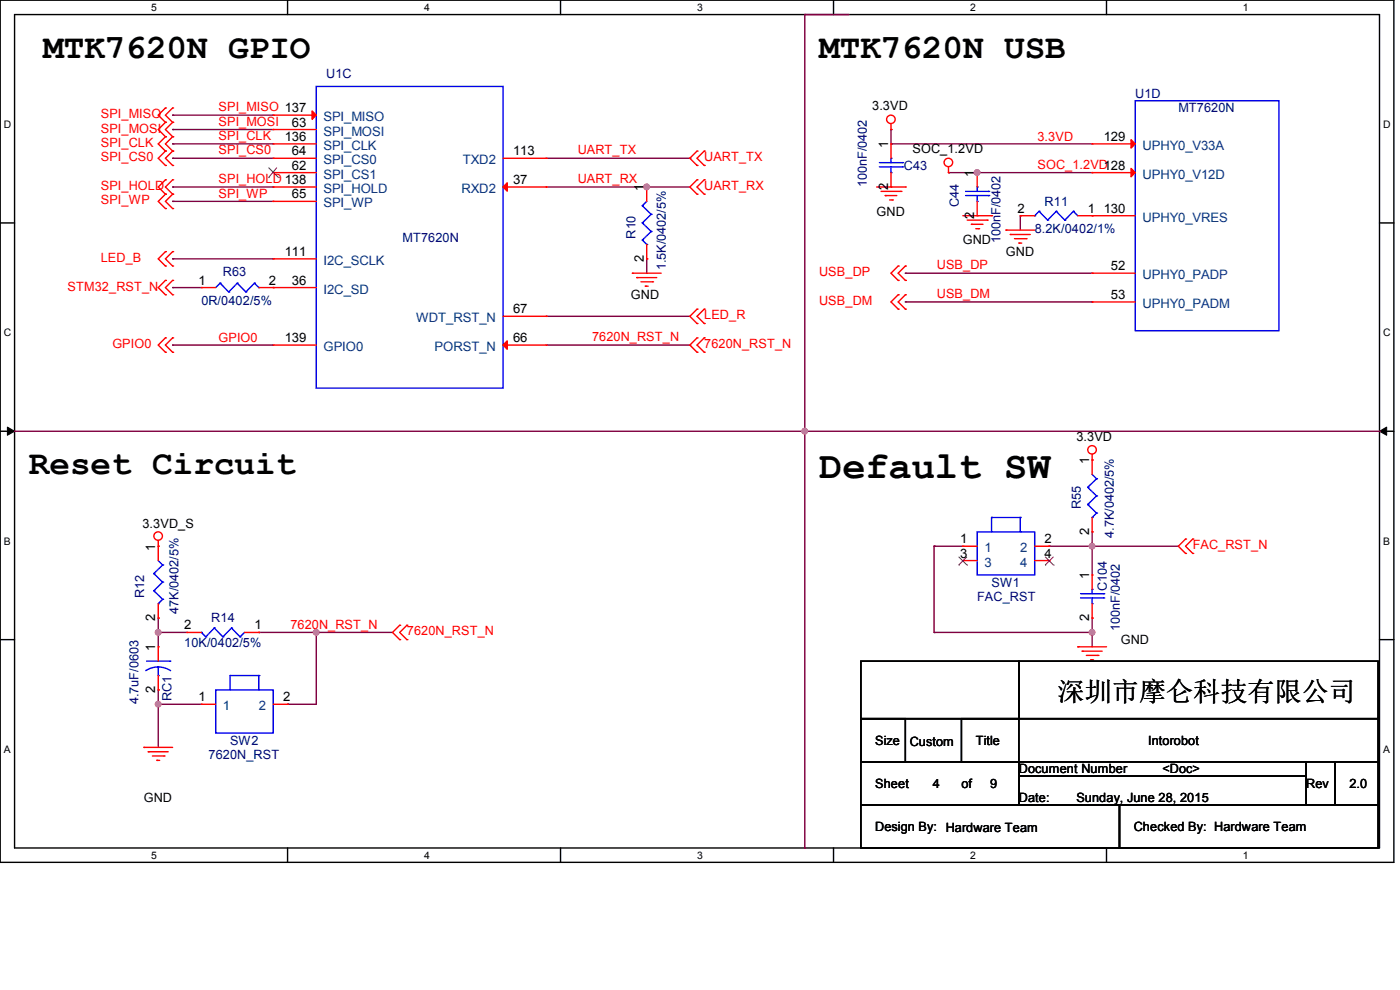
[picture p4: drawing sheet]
<svg xmlns="http://www.w3.org/2000/svg" width="297mm" height="210mm" viewBox="0 0 297 210" stroke-linecap="round" stroke-linejoin="round" font-family="sans-serif">
<path d="M0 0h295.7v182.9h-295.7zM3.1 3.1h289.6v176.8h-289.6z" fill="none" stroke="#000" stroke-width=".3"/>
<g fill="#fff">
<path d="M32 .3h1.2v2.5h-1.2z"/>
<path d="M32 180.2h1.2v2.4h-1.2z"/>
</g>
<path d="M61 0v3.1M61 179.9v3" fill="none" stroke="#000" stroke-width=".3"/>
<g fill="#fff">
<path d="M90 .3h1.1v2.5h-1.1z"/>
<path d="M90 180.2h1.1v2.4h-1.1z"/>
</g>
<path d="M118.9 0v3.1M118.9 179.9v3" fill="none" stroke="#000" stroke-width=".3"/>
<g fill="#fff">
<path d="M147.9 .3h1.2v2.5h-1.2z"/>
<path d="M147.9 180.2h1.2v2.4h-1.2z"/>
</g>
<path d="M176.8 0v3.1M176.8 179.9v3" fill="none" stroke="#000" stroke-width=".3"/>
<g fill="#fff">
<path d="M205.8 .3h1.2v2.5h-1.2z"/>
<path d="M205.8 180.2h1.2v2.4h-1.2z"/>
</g>
<path d="M234.7 0v3.1M234.7 179.9v3" fill="none" stroke="#000" stroke-width=".3"/>
<g fill="#fff">
<path d="M263.7 .3h1.2v2.5h-1.2z"/>
<path d="M263.7 180.2h1.2v2.4h-1.2z"/>
<path d="M.8 25.2h1.6v2.4h-1.6z"/>
<path d="M293.4 25.2h1.6v2.4h-1.6z"/>
<path d="M.8 69.4h1.6v2.4h-1.6z"/>
<path d="M293.4 69.4h1.6v2.4h-1.6z"/>
</g>
<path d="M0 47.3h3.1M292.7 47.3h3" fill="none" stroke="#000" stroke-width=".3"/>
<g fill="#fff">
<path d="M.8 113.6h1.4v2.4h-1.4z"/>
<path d="M293.4 113.6h1.5v2.4h-1.5z"/>
</g>
<path d="M0 91.5h3.1M292.7 91.5h3" fill="none" stroke="#000" stroke-width=".3"/>
<path d="M1.6 90.6l1.5 .9-1.5 .8zM292.7 91.5l1.5-.9v1.7z" fill="#000" stroke="#000" stroke-width=".21"/>
<g fill="#fff">
<path d="M.8 157.8h1.5v2.4h-1.5z"/>
<path d="M293.4 157.8h1.5v2.4h-1.5z"/>
</g>
<g fill="none" stroke="#000" stroke-width=".3">
<path d="M0 135.7h3.1M292.7 135.7h3M182.6 152.4h109.8v9.2h-109.8zM182.6 152.4h9.5v9.2h-9.5zM182.6 140.3h33.6v12.1h-33.6zM204 152.4h12.2v9.2h-12.2zM216.2 140.3h76.2v12.1h-76.2zM182.6 170.7h54.9v9.2h-54.9zM182.6 161.6h33.6v9.1h-33.6zM216.2 161.6h60.9v3h-60.9zM216.2 164.6h60.9v6.1h-60.9zM237.5 170.7h54.9v9.2h-54.9z"/>
<path d="M277.1 161.6h6.1v9.1h-6.1zM283.2 161.6h9.2v9.1h-9.2z"/>
</g>
<g fill="none" stroke="#800040" stroke-width=".3">
<path d="M170.7 3.1h.1M170.7 3.1v176.8M170.7 3.1h9.2M179.9 3.1h.1M36.6 24.4h.1M36.6 39.7h.1M36.6 27.5h.1M36.6 30.5h.1M36.6 33.6h.1M36.6 24.4h21.4M36.6 39.7h21.4M36.6 27.5h21.4"/>
<path d="M36.6 30.5h21.4M36.6 33.6h21.4M115.9 39.7h30.4M115.9 33.6h30.4M137.2 39.7h.1M146.3 33.6h.1M189 27.5h.1M189 30.5h.1M189 30.5h42.7M189 27.5v3M201.2 36.6h.1M201.2 36.6h30.5"/>
<path d="M207.3 36.6h.1M36.6 54.9h.1M36.6 42.7h.1M36.6 54.9h21.4M36.6 42.7h21.4M137.2 54.9h.1M137.2 54.9v3.1M192.1 58h.1M192.1 58h39.6M216.5 45.8h.1M216.5 45.8v3M36.6 73.2h.1"/>
<path d="M36.6 61h.1M36.6 73.2h21.4M36.6 61h6.1M115.9 67.1h.1M115.9 73.2h30.4M115.9 67.1h30.4M146.3 73.2h.1M192.1 64.1h.1M192.1 64.1h39.6M3.1 91.5h289.6M170.7 91.5h.1M292.7 91.5h.1"/>
<path d="M198.2 115.9h.1M198.2 115.9h6.1M198.2 115.9v18.3M222.5 115.9h.1M222.5 115.9h27.5M231.7 115.9h.1M231.7 112.8h.1M231.7 112.8v9.2M33.6 134.2h.1M33.6 131.1h.1M33.6 134.2h6.1M33.6 131.1v6.1"/>
<path d="M54.9 134.2h.1M54.9 134.2h28.4M67.1 134.2h.1M67.1 134.2v15.2h-6.1M198.2 134.2h.1M198.2 134.2h33.5M231.7 131.1h.1M231.7 134.2h.1M231.7 131.1v6.1M33.6 149.4h.1M33.6 146.3h.1M33.6 149.4h9.1"/>
<path d="M33.6 146.3v12.2M61 149.4h.1M170.7 179.9h.1"/>
</g>
<g fill="#f0f" stroke="#f0f" stroke-width=".3">
<circle cx="137.2" cy="39.6" r=".57"/>
<circle cx="207.3" cy="36.6" r=".57"/>
<circle cx="67.1" cy="134.1" r=".57"/>
<circle cx="33.5" cy="149.4" r=".57"/>
<circle cx="33.5" cy="134.1" r=".57"/>
<circle cx="231.7" cy="115.8" r=".57"/>
<circle cx="231.7" cy="134.1" r=".57"/>
<circle cx="170.7" cy="91.5" r=".57"/>
</g>
<g fill="none" stroke="#f00" stroke-width=".3">
<path d="M35.1 22.9h.1M35.1 26h.1M35.1 32h.1M35.1 35.1h.1M35.1 29h.1M35.1 38.1h.1M35.1 22.9l-1.5 1.5 1.5 1.6M35.1 32l-1.5 1.6 1.5 1.5M35.1 29l-1.5 1.5 1.5 1.5M35.1 26l-1.5 1.5 1.5 1.5M35.1 38.1l-1.5 1.6 1.5 1.5M36.6 22.9h.1"/>
<path d="M36.6 26h.1M36.6 32h.1M36.6 35.1h.1M36.6 29h.1M36.6 38.1h.1M36.6 22.9l-1.5 1.5 1.5 1.6M36.6 32l-1.5 1.6 1.5 1.5M36.6 29l-1.5 1.5 1.5 1.5M36.6 26l-1.5 1.5 1.5 1.5M36.6 38.1l-1.5 1.6 1.5 1.5M58 24.4h.1M58 27.5h.1"/>
<path d="M58 30.5h.1M58 33.6h.1M58 36.6h.1M58 39.7h.1M58 39.7h9.1M58 30.5h9.1M58 36.6h9.1M58 24.4h9.1M58 27.5h9.1M58 33.6h9.1M106.7 39.7h9.2M106.7 33.6h9.2"/>
<path d="M115.9 33.6h.1M115.9 39.7h.1M137.2 39.7h.1M137.2 39.7v3M147.9 32h.1M147.9 35.1h.1M147.9 38.1h.1M147.9 32l-1.6 1.6 1.6 1.5M147.9 38.1l-1.6 1.6 1.6 1.5M149.4 35.1h.1M149.4 32h.1M149.4 38.1h.1"/>
<path d="M149.4 32l-1.5 1.6 1.5 1.5M149.4 38.1l-1.5 1.6 1.5 1.5M186 39.7h6.1M189 27.5h.1M189 30.5h.1M189 39.7h.1M189 26.2v1.3M189 30.5v3.1M189 36.6v3.1M192.1 39.7h.1M201.2 36.6h.1M201.2 35.4v1.2"/>
<path d="M207.3 36.6h.1M207.3 36.6v3.1M231.7 30.5h.1M231.7 36.6h.1M231.7 30.5h9.1M231.7 36.6h9.1M35.1 59.5h.1M35.1 53.4h.1M35.1 56.4h.1M35.1 41.2h.1M35.1 44.2h.1M35.1 59.5l-1.5 1.5 1.5 1.5"/>
<path d="M35.1 53.4l-1.5 1.5 1.5 1.5M35.1 41.2l-1.5 1.5 1.5 1.5M36.6 59.5h.1M36.6 53.4h.1M36.6 56.4h.1M36.6 41.2h.1M36.6 44.2h.1M36.6 59.5l-1.5 1.5 1.5 1.5M36.6 53.4l-1.5 1.5 1.5 1.5M36.6 41.2l-1.5 1.5 1.5 1.5M58 54.9h.1M58 42.7h.1"/>
<path d="M58 54.9h9.1M58 42.7h9.1M134.2 58h.1M134.2 58h6.1M135.1 58.9h.1M135.1 58.9h4.2M136 59.8h2.4M137.2 54.9h.1M137.2 51.9v3M138.4 59.8h.1M147.9 41.2h.1M149.4 41.2h.1"/>
<path d="M186.9 40.6h4.2M187.8 41.5h.1M187.8 41.5h2.4M188.7 42.4h.6M189.3 42.4h.1M190.5 56.4h.1M190.5 59.5h.1M190.5 56.4l-1.5 1.6 1.5 1.5M191.1 40.6h.1M192.1 56.4h.1M192.1 59.5h.1M192.1 56.4l-1.6 1.6 1.6 1.5"/>
<path d="M204.3 45.8h6.1M205.2 46.7h4.2M206.1 47.6h.1M206.1 47.6h2.4M207 48.5h.6M207.3 45.8h.1M207.3 42.7v3.1M207.6 48.5h.1M209.4 46.7h.1M210.4 45.8h.1M213.4 48.8h.1M213.4 48.8h6.1"/>
<path d="M214.3 49.7h.1M214.3 49.7h4.3M215.2 50.6h2.5M216.2 51.6h.1M216.2 51.6h.5M216.5 45.8h.1M216.5 45.8h3M217.7 50.6h.1M228.6 45.8h12.2M231.7 45.8h.1M231.7 58h.1M231.7 58h9.1"/>
<path d="M35.1 62.5h.1M35.1 71.7h.1M35.1 74.7h.1M35.1 71.7l-1.5 1.5 1.5 1.5M36.6 62.5h.1M36.6 71.7h.1M36.6 74.7h.1M36.6 71.7l-1.5 1.5 1.5 1.5M42.7 61h.1M42.7 61h3.1M54.9 61h12.2M58 61h.1"/>
<path d="M58 73.2h.1M58 73.2h9.1M106.7 73.2h9.2M106.7 67.1h9.2M115.9 73.2h.1M115.9 67.1h.1M136.9 60.7h.1M136.9 60.7h.6M147.9 71.7h.1M147.9 74.7h.1M147.9 65.6h.1M147.9 68.6h.1"/>
<path d="M147.9 71.7l-1.6 1.5 1.6 1.5M147.9 65.6l-1.6 1.5 1.6 1.5M149.4 74.7h.1M149.4 71.7h.1M149.4 68.6h.1M149.4 65.6h.1M149.4 71.7l-1.5 1.5 1.5 1.5M149.4 65.6l-1.5 1.5 1.5 1.5M190.5 62.5h.1M190.5 65.6h.1M190.5 62.5l-1.5 1.6 1.5 1.5M192.1 62.5h.1"/>
<path d="M192.1 65.6h.1M192.1 62.5l-1.6 1.6 1.6 1.5M231.7 64.1h.1M231.7 64.1h9.1M231.7 97.6h.1M231.7 96.4v4.2M33.6 115.9h.1M33.6 114.6v4.3M204.3 115.9h.1M204.3 118.9h.1M204.3 115.9h3M204.3 118.9h3"/>
<path d="M219.5 115.9h3M219.5 118.9h3M222.5 115.9h.1M222.5 118.9h.1M231.7 112.8h.1M231.7 109.8v3M251.5 114.3h.1M251.5 117.4h.1M251.5 114.3l-1.5 1.6 1.5 1.5M253 117.4h.1M253 114.3h.1M253 114.3l-1.5 1.6 1.5 1.5"/>
<path d="M33.6 137.2h.1M33.6 131.1h.1M33.6 128.1v3M33.6 137.2v3.1M39.7 134.2h.1M39.7 134.2h3M51.9 134.2h3M54.9 134.2h.1M84.8 132.6h.1M84.8 135.7h.1M84.8 132.6l-1.5 1.6 1.5 1.5M86.3 135.7h.1"/>
<path d="M86.3 132.6h.1M86.3 132.6l-1.5 1.6 1.5 1.5M228.6 137.2h.1M228.6 137.2h6.1M229.6 138.1h.1M229.6 138.1h4.2M230.5 139h2.4M231.4 140h.1M231.4 140h.6M231.7 122h.1M231.7 131.1h.1M231.7 122v3"/>
<path d="M231.7 128.1v3M232.9 139h.1M30.5 158.5h.1M30.5 158.5h6.1M31.5 159.5h.1M31.5 159.5h4.2M33.6 146.3h.1M33.6 143.3v3M42.7 149.4h.1M42.7 149.4h3.1M58 149.4h3M61 149.4h.1"/>
<path d="M32.3 160.4h2.5M33.3 161.3h.1M33.3 161.3h.6M34.8 160.4h.1"/>
<circle cx="189" cy="25.3" r=".9"/>
<circle cx="201.2" cy="34.5" r=".9"/>
<circle cx="231.7" cy="95.4" r=".9"/>
<circle cx="33.6" cy="113.7" r=".9"/>
</g>
<g fill="none" stroke="#00f" stroke-width=".3">
<path d="M67.1 18.3h39.6v64h-39.6zM186.6 34.5h4.9M186.6 35.4h4.9M189 36.6h.1M189 33.6h.1M189 33.6v.9M189 35.4v1.2M191.5 34.5h.1M191.5 35.4h.1M207.3 39.7h.1M207.3 39.7v.9M240.8 21.4h30.5v48.7h-30.5z"/>
<path d="M136.3 43.6h.1M136.3 47.3h.1M136.3 50.9h.1M136.3 43.6l1.8 1.9M136.3 47.3l1.8 1.8M136.3 50.9l.9 1M137.2 51.9h.1M137.2 42.7l-.9 .9M138.1 45.5h.1M138.1 49.1h.1M138.1 45.5l-1.8 1.8M138.1 49.1l-1.8 1.8"/>
<path d="M204.9 40.6h4.9M204.9 41.5h4.9M207.3 42.7h.1M207.3 41.5v1.2M209.8 40.6h.1M209.8 41.5h.1M219.5 45.8h.1M220.4 44.8h.1M220.4 44.8l1.8 1.9M220.4 44.8l-.9 1M222.2 46.7h.1M224.1 44.8h.1"/>
<path d="M224.1 44.8l1.8 1.9M224.1 44.8l-1.9 1.9M225.9 46.7h.1M227.7 44.8h.1M227.7 44.8l.9 1M227.7 44.8l-1.8 1.9M46.7 60.1h.1M46.7 60.1l-.9 .9M46.7 60.1l1.8 1.8M48.5 61.9h.1M50.3 60.1h.1M50.3 60.1l-1.8 1.8"/>
<path d="M50.3 60.1l1.9 1.8M52.2 61.9h.1M54 60.1h.1M54 60.1l-1.8 1.8M54 60.1l.9 .9M54.9 61h.1M33.6 118.9l.9 .9M34.5 119.8h.1M34.5 119.8l-1.9 1.9M207.3 112.8h12.2v9.2h-12.2zM210.4 109.8h.1M210.4 109.8v3"/>
<path d="M210.4 109.8h6.1M216.5 112.8h.1M216.5 109.8h.1M216.5 109.8v3M230.8 103.4h.1M230.8 107h.1M230.8 103.4l1.8 1.8M230.8 107l1.8 1.8M231.7 109.8h.1M231.7 100.6l.9 1M232.6 101.6h.1M232.6 105.2h.1"/>
<path d="M232.6 108.8h.1M232.6 101.6l-1.8 1.8M232.6 105.2l-1.8 1.8M232.6 108.8l-.9 1M32.6 121.7h.1M32.6 125.3h.1M32.6 121.7l1.9 1.8M32.6 125.3l1.9 1.8M33.6 128.1h.1M34.5 123.5h.1M34.5 127.1h.1M34.5 123.5l-1.9 1.8"/>
<path d="M34.5 127.1l-.9 1M42.7 134.2h.1M42.7 134.2l.9 .9M43.6 135.1h.1M45.5 133.2h.1M45.5 133.2l1.8 1.9M45.5 133.2l-1.9 1.9M47.3 135.1h.1M49.1 133.2h.1M49.1 133.2l1.8 1.9M49.1 133.2l-1.8 1.9M50.9 135.1h.1"/>
<path d="M51.9 134.2l-1 .9M229.2 125.9h4.9M229.2 126.8h4.9M231.7 128.1h.1M231.7 125h.1M231.7 125v.9M231.7 126.8v1.3M234.1 125.9h.1M234.1 126.8h.1M31.1 140.3h4.9M33.6 143.3h.1M33.6 141.5l1.3 .2 1.3 .6"/>
<path d="M33.6 141.5l-1.4 .2-1.3 .5M33.6 141.5v1.8M36 140.3h.1M45.8 146.3h12.2v9.2h-12.2zM48.8 143.3h.1M48.8 143.3v3M48.8 143.3h6.1M54.9 146.3h.1M54.9 143.3h.1M54.9 143.3v3"/>
</g>
<g fill="#f00" stroke="#f00" stroke-width=".3">
<path d="M239.9 29.6l.9 .9-.9 .9z"/>
<path d="M239.9 35.7l.9 .9-.9 .9z"/>
<path d="M66.2 23.5l.9 .9-.9 .9z"/>
<path d="M106.7 73.2l.9-.9v1.8z"/>
<path d="M106.7 39.7l.9-.9v1.8z"/>
</g>
<path d="M57 37.7h.1M57 35.6l2.1 2.1M58.7 35.6l-1.7 2.1M59.1 37.7h.1M203.4 119.9h.1M203.4 118.1l1.7 1.8M205.1 119.9h.1M205.1 118.1l-1.7 1.8M221.7 119.9h.1M221.7 118.1l1.8 1.8M223.5 119.9h.1M223.5 118.1l-1.8 1.8" fill="none" stroke="#804000" stroke-width=".21"/>
<text font-size="8.2" x="173.8" y="101.4">Default SW</text>
<g font-size="7.3">
<text x="9.2" y="12.2">MTK7620N GPIO</text>
<text x="173.8" y="12.2">MTK7620N USB</text>
<text x="6.1" y="100.6">Reset Circuit</text>
</g>
<text font-size="5.8" x="224.4" y="148.8">深圳市摩仑科技有限公司</text>
<g font-size="2.8">
<text x="60.4" y="29.9">136</text>
<text x="61.9" y="26.8">63</text>
<text x="234.1" y="29.9">129</text>
<text x="61.9" y="32.9">64</text>
<text x="61.9" y="36">62</text>
<text x="108.8" y="32.9">113</text>
<text x="188.4" y="31.5" transform="rotate(-90 188.4 31.5)">1</text>
<text x="108.8" y="39">37</text>
<text x="136.6" y="40.6" transform="rotate(-90 136.6 40.6)">1</text>
<text x="188.4" y="40.3" transform="rotate(-90 188.4 40.3)">2</text>
<text x="206.7" y="37.6" transform="rotate(-90 206.7 37.6)">1</text>
<text x="61.9" y="42.1">65</text>
<text x="206.7" y="46.4" transform="rotate(-90 206.7 46.4)">2</text>
<text x="215.9" y="45.1">2</text>
<text x="230.8" y="45.1">1</text>
<text x="234.1" y="45.1">130</text>
<text x="60.4" y="54.3">111</text>
<text x="136.6" y="55.5" transform="rotate(-90 136.6 55.5)">2</text>
<text x="235.7" y="57.3">52</text>
<text x="42.1" y="60.4">1</text>
<text x="57" y="60.4">2</text>
<text x="61.9" y="60.4">36</text>
<text x="235.7" y="63.4">53</text>
<text x="108.8" y="66.5">67</text>
<text x="60.4" y="72.6">139</text>
<text x="108.8" y="72.6">66</text>
<text x="231.1" y="98.5" transform="rotate(-90 231.1 98.5)">1</text>
<text x="231.1" y="113.5" transform="rotate(-90 231.1 113.5)">2</text>
<text x="32.9" y="116.8" transform="rotate(-90 32.9 116.8)">1</text>
<text x="203.7" y="115.2">1</text>
<text x="203.7" y="118.3">3</text>
<text x="221.6" y="115.2">2</text>
<text x="221.6" y="118.3">4</text>
<text x="231.1" y="122.9" transform="rotate(-90 231.1 122.9)">1</text>
<text x="32.9" y="131.7" transform="rotate(-90 32.9 131.7)">2</text>
<text x="231.1" y="131.7" transform="rotate(-90 231.1 131.7)">2</text>
<text x="39.1" y="133.5">2</text>
<text x="54" y="133.5">1</text>
<text x="32.9" y="138.1" transform="rotate(-90 32.9 138.1)">1</text>
<text x="32.9" y="147" transform="rotate(-90 32.9 147)">2</text>
<text x="42.1" y="148.8">1</text>
<text x="60.1" y="148.8">2</text>
</g>
<g font-size="2.8" fill="#004080">
<text x="68.6" y="25.7">SPI_MISO</text>
<text x="68.6" y="28.7">SPI_MOSI</text>
<text x="68.6" y="31.8">SPI_CLK</text>
<text x="68.6" y="34.8">SPI_CS0</text>
<text x="98.2" y="34.8">TXD2</text>
<text x="242.4" y="31.8">UPHY0_V33A</text>
<text x="68.6" y="37.9">SPI_CS1</text>
<text x="68.6" y="40.9">SPI_HOLD</text>
<text x="97.9" y="40.9">RXD2</text>
<text x="242.4" y="37.9">UPHY0_V12D</text>
<text x="68.6" y="44">SPI_WP</text>
<text x="242.4" y="47">UPHY0_VRES</text>
<text x="68.6" y="56.2">I2C_SCLK</text>
<text x="242.4" y="59.2">UPHY0_PADP</text>
<text x="68.6" y="62.3">I2C_SD</text>
<text x="242.4" y="65.3">UPHY0_PADM</text>
<text x="88.3" y="68.4">WDT_RST_N</text>
<text x="68.6" y="74.5">GPIO0</text>
<text x="92.2" y="74.5">PORST_N</text>
<text x="208.8" y="117.1">1</text>
<text x="216.5" y="117.1">2</text>
<text x="208.8" y="120.2">3</text>
<text x="216.5" y="120.2">4</text>
<text x="47.3" y="150.7">1</text>
<text x="54.9" y="150.7">2</text>
</g>
<g font-size="2.7" fill="#000080">
<text x="69.2" y="16.5">U1C</text>
<text x="240.8" y="20.8">U1D</text>
<text x="250" y="23.8">MT7620N</text>
<text x="183.9" y="39.7" transform="rotate(-90 183.9 39.7)">100nF/0402</text>
<text x="191.8" y="36">C43</text>
<text x="203.4" y="43.9" transform="rotate(-90 203.4 43.9)">C44</text>
<text x="221.6" y="43.6">R11</text>
<text x="85.4" y="51.3">MT7620N</text>
<text x="134.8" y="50.6" transform="rotate(-90 134.8 50.6)">R10</text>
<text x="212.3" y="51.6" transform="rotate(-90 212.3 51.6)">100nF/0402</text>
<text x="219.5" y="49.4">8.2K/0402/1%</text>
<text x="47.3" y="58.6">R63</text>
<text x="141.2" y="57.4" transform="rotate(-90 141.2 57.4)">1.5K/0402/5%</text>
<text x="42.7" y="64.7">0R/0402/5%</text>
<text x="229.3" y="108" transform="rotate(-90 229.3 108)">R55</text>
<text x="236.3" y="114" transform="rotate(-90 236.3 114)">4.7K/0402/5%</text>
<text x="210.4" y="124.4">SW1</text>
<text x="234.8" y="125.3" transform="rotate(-90 234.8 125.3)">C104</text>
<text x="30.6" y="126.8" transform="rotate(-90 30.6 126.8)">R12</text>
<text x="37.9" y="130.2" transform="rotate(-90 37.9 130.2)">47K/0402/5%</text>
<text x="207.3" y="127.5">FAC_RST</text>
<text x="39.1" y="137.2">10K/0402/5%</text>
<text x="44.8" y="132">R14</text>
<text x="237.5" y="133.9" transform="rotate(-90 237.5 133.9)">100nF/0402</text>
<text x="29.4" y="149.4" transform="rotate(-90 29.4 149.4)">4.7uF/0603</text>
<text x="36.4" y="148.8" transform="rotate(-90 36.4 148.8)">RC1</text>
<text x="44.2" y="161">7620N_RST</text>
<text x="48.8" y="157.9">SW2</text>
</g>
<g font-size="2.7" fill="#f00">
<text x="46.4" y="23.6">SPI_MISO 137</text>
<text x="21.4" y="25.1">SPI_MISO</text>
<text x="21.4" y="28.1">SPI_MOSI</text>
<text x="46.4" y="26.7">SPI_MOSI</text>
<text x="46.4" y="29.7">SPI_CLK</text>
<text x="220.1" y="29.9">3.3VD</text>
<text x="21.4" y="34.2">SPI_CS0</text>
<text x="21.4" y="31.2">SPI_CLK</text>
<text x="46.4" y="32.8">SPI_CS0</text>
<text x="122.6" y="32.8">UART_TX</text>
<text x="149.4" y="34.2">UART_TX</text>
<text x="220.1" y="35.8">SOC_1.2VD128</text>
<text x="21.4" y="40.3">SPI_HOLD</text>
<text x="46.4" y="41.9">SPI_WP</text>
<text x="46.4" y="38.9">SPI_HOLD 138</text>
<text x="122.6" y="38.9">UART_RX</text>
<text x="149.4" y="40.3">UART_RX</text>
<text x="21.4" y="43.3">SPI_WP</text>
<text x="21.4" y="55.5">LED_B</text>
<text x="173.8" y="58.6">USB_DP</text>
<text x="198.8" y="57.2">USB_DP</text>
<text x="14.4" y="61.6">STM32_RST_N</text>
<text x="173.8" y="64.7">USB_DM</text>
<text x="198.8" y="63.2">USB_DM</text>
<text x="149.4" y="67.7">LED_R</text>
<text x="23.8" y="73.8">GPIO0</text>
<text x="46.4" y="72.6">GPIO0</text>
<text x="125.6" y="72.4">7620N_RST_N</text>
<text x="149.4" y="73.8">7620N_RST_N</text>
<text x="253" y="116.5">FAC_RST_N</text>
<text x="61.6" y="133.4">7620N_RST_N</text>
<text x="86.3" y="134.8">7620N_RST_N</text>
</g>
<g font-size="2.7">
<text x="185" y="23.2">3.3VD</text>
<text x="193.6" y="32.4">SOC_1.2VD</text>
<text x="186" y="45.8">GND</text>
<text x="204.3" y="51.9">GND</text>
<text x="213.4" y="54.3">GND</text>
<text x="133.9" y="63.5">GND</text>
<text x="228.3" y="93.6">3.3VD</text>
<text x="30.2" y="111.9">3.3VD_S</text>
<text x="237.8" y="136.6">GND</text>
<text x="185.7" y="157.9">Size</text>
<text x="193" y="158.2">Custom</text>
<text x="207" y="157.9">Title</text>
<text x="243.6" y="157.9">Intorobot</text>
<text x="185.7" y="167.1">Sheet</text>
<text x="197.9" y="167.1">4</text>
<text x="204" y="167.1">of</text>
<text x="210.1" y="167.1">9</text>
<text x="216.2" y="164">Document Number</text>
<text x="246.6" y="164">&lt;Doc&gt;</text>
<text x="277.1" y="167.1">Rev</text>
<text x="286.3" y="167.1">2.0</text>
<text x="30.5" y="170.1">GND</text>
<text x="216.2" y="170.1">Date:</text>
<text x="228.3" y="170.1">Sunday, June 28, 2015</text>
<text x="185.7" y="176.2">Design By: Hardware Team</text>
<text x="240.5" y="176.2">Checked By: Hardware Team</text>
</g>
<g font-size="2.2">
<text x="32" y="2.3">5</text>
<text x="90" y="2.3">4</text>
<text x="147.9" y="2.3">3</text>
<text x="205.8" y="2.3">2</text>
<text x="263.7" y="2.3">1</text>
<text x=".8" y="27.2">D</text>
<text x="293.4" y="27.2">D</text>
<text x=".8" y="71.4">C</text>
<text x="293.4" y="71.4">C</text>
<text x=".8" y="115.6">B</text>
<text x="293.4" y="115.6">B</text>
<text x=".8" y="159.8">A</text>
<text x="293.4" y="159.8">A</text>
<text x="32" y="182.2">5</text>
<text x="90" y="182.2">4</text>
<text x="147.9" y="182.2">3</text>
<text x="205.8" y="182.2">2</text>
<text x="263.7" y="182.2">1</text>
</g>
</svg>
